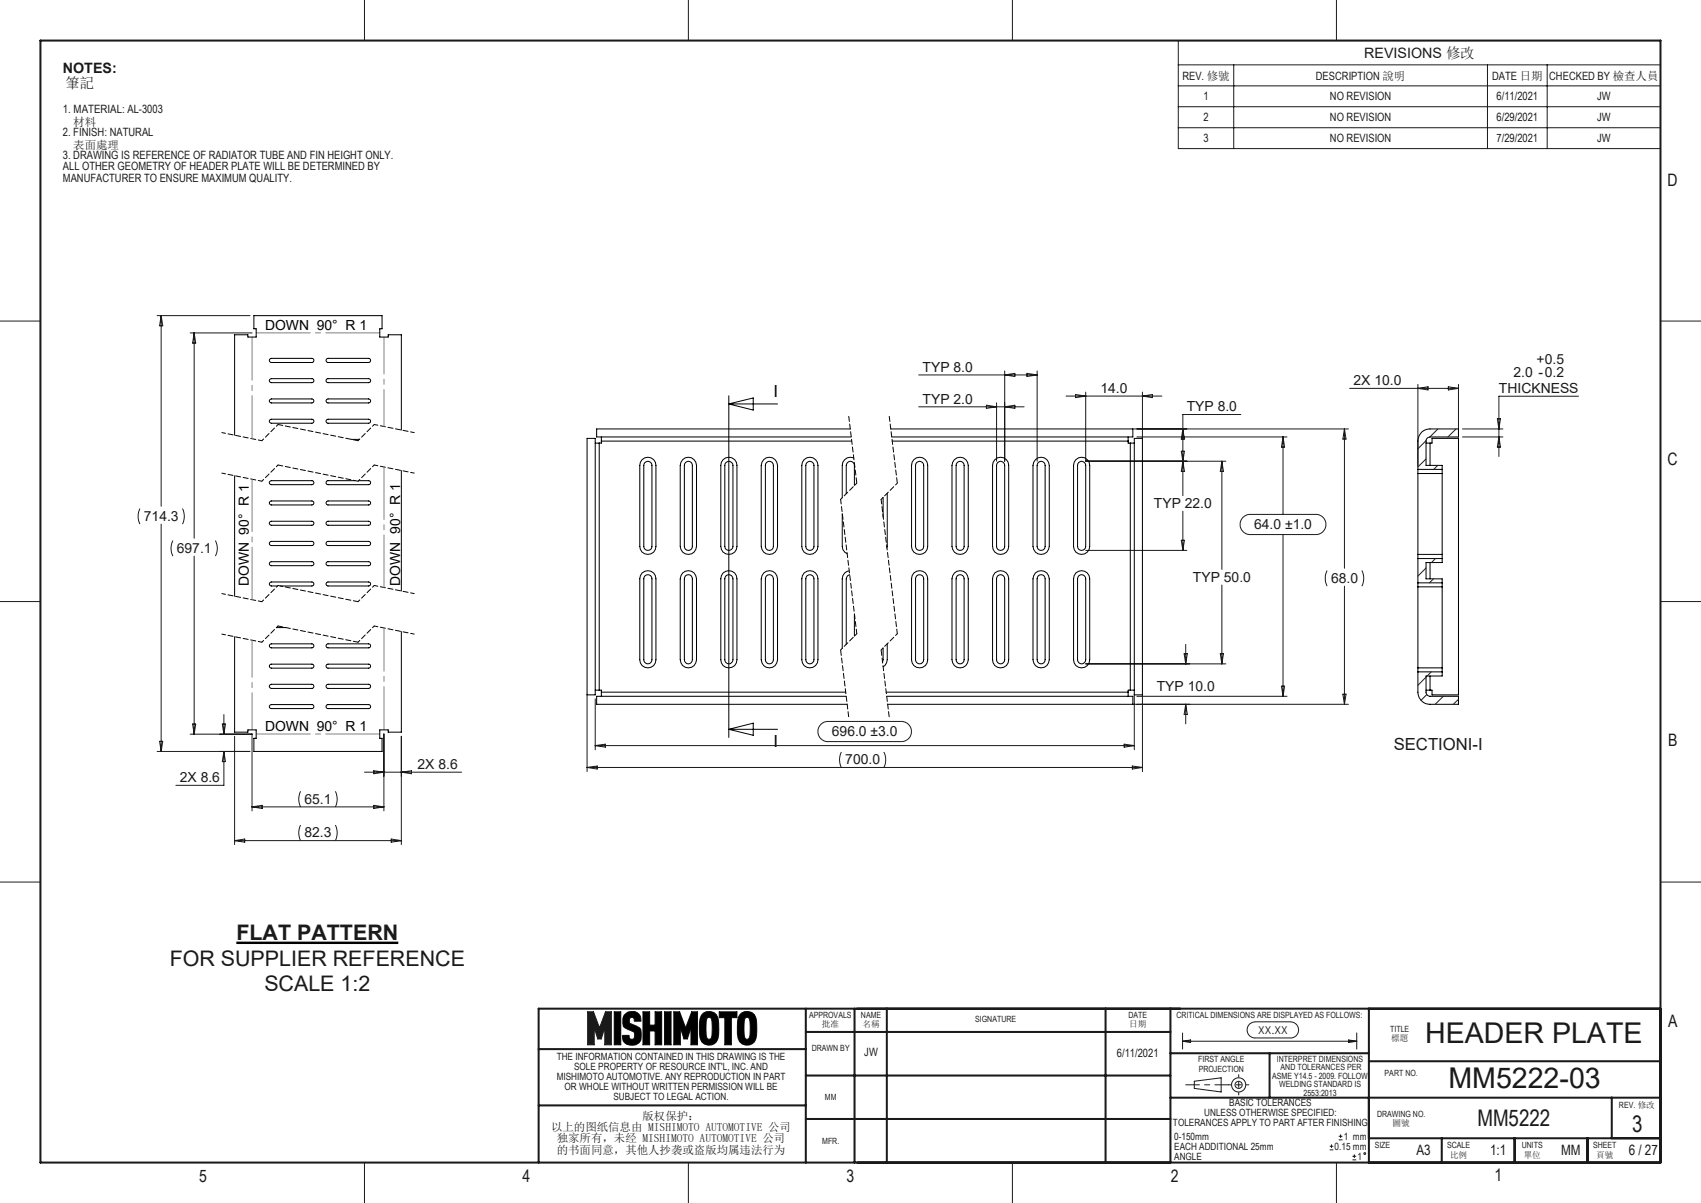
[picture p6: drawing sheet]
<svg xmlns="http://www.w3.org/2000/svg" width="420mm" height="297mm" viewBox="0 0 420 297" stroke-linecap="round" stroke-linejoin="round" font-family="sans-serif">
<g fill="none" stroke="#191924" stroke-width=".25">
<path d="M90 0v10M170 0v10M250 0v10M330 0v10M0 79.3h10M410 79.3h10M0 148.5h10M410 148.5h10M0 217.8h10M410 217.8h10M145.1 249.8h1.4l1.5 4 1.5-4h1.5v8.1h-1.7v-4.2l-.9 2.8h-.8l-.9-2.8v4.2h-1.6zM151.7 249.8h1.6v8.1h-1.6z"/>
<path d="M154.1 250.6a2.28 2.28 0 0 1 2.7-.8 2.28 2.28 0 0 1 1.5 2.3h-1.7l-.1-.7a.79 .79 0 0 0-1.2 .4 .79 .79 0 0 0 .7 1l1.9 .9 .3 .5 .1 1.1a2.23 2.23 0 0 1-2.8 2.7 1.95 1.95 0 0 1-1.8-2.4h1.6a.78 .78 0 0 0 .5 1h.5a1.38 1.38 0 0 0 .1-1.9l-2.2-1a2.99 2.99 0 0 1-.1-3.1zM158.8 249.8h1.6v3.3h1.3v-3.3h1.7v8.1h-1.7v-3.4h-1.3v3.4h-1.6zM164.1 249.8h1.6v8.1h-1.6zM166.4 249.8h1.4l1.5 4 1.5-4h1.4v8.1h-1.6v-4.2l-.9 2.8h-.8l-.9-2.8v4.2h-1.6zM173.3 250.5a2.41 2.41 0 0 1 2.8-.5 2.41 2.41 0 0 1 1.3 2.6 8.3 8.3 0 0 1-.5 4.6 2.41 2.41 0 0 1-2.9 .6 2.41 2.41 0 0 1-1.3-2.6 8.2 8.2 0 0 1 .6-4.7zM174.7 251.2h.7l.2 .3 .3 2a4.3 4.3 0 0 1-.5 3h-.7a5.6 5.6 0 0 1-.4-3.7l.2-1.3zM177.6 249.8h4.4v1.4h-1.4v6.7h-1.6v-6.7h-1.4zM182.7 250.5a2.41 2.41 0 0 1 2.8-.5 2.41 2.41 0 0 1 1.3 2.6 8.3 8.3 0 0 1-.5 4.6 2.43 2.43 0 0 1-2.9 .6 2.43 2.43 0 0 1-1.3-2.6 8.5 8.5 0 0 1 .6-4.7zM184.1 251.2h.7l.2 .3 .2 2a4.3 4.3 0 0 1-.4 3h-.7a5.6 5.6 0 0 1-.4-3.7l.2-1.3zM292 255v4M308.6 252.8l1.3-.5h8.7a1.99 1.99 0 0 1 2 2 1.99 1.99 0 0 1-2 2h-8.7a1.98 1.98 0 0 1-1.9-1.3 1.98 1.98 0 0 1 .6-2.2zM335 255v4"/>
<path d="M294.9 266.9l6.6-.8v3.5l-6.6-.9zM90 287v10M170 287v10M250 287v10M330 287v10"/>
<circle cx="305.8" cy="267.8" r="1.76"/>
<circle cx="305.8" cy="267.8" r=".87"/>
</g>
<path d="M303.4 267.8h5M305.9 265.3v5" fill="none" stroke="#191924" stroke-width=".25" stroke-dasharray="15.2 1.3 1.3 1.3" stroke-dashoffset="14.6"/>
<path d="M303.4 267.8h-10.6" fill="none" stroke="#191924" stroke-width=".25" stroke-dasharray="15.2 1.3 1.3 1.3" stroke-dashoffset="11.9"/>
<g fill="none" stroke="#191924" stroke-width=".5">
<path d="M10 10h400v277h-400zM133 259h66M199 254.8h90M199 249v38M211 249v38M219 249v38M273 249v38M289 249v38M338 249v38M410 249h-277v38M133 272.9h66M199 265.5h90"/>
<path d="M199 276.3h90M289 271h121M289 260h49M313.5 260v11M338 262h72M398 271v10M338 281h72M356 281v6M374 281v6M392 281v6"/>
</g>
<path d="M151.7 249.8v8.1h1.6v-8.1zM154.3 250.4a3.2 3.2 0 0 0-.1 3.3l2.3 1.1 .2 1.3-.3 .4-.6 .1-.4-.3-.1-.7h-1.6v.7a2.07 2.07 0 0 0 2.9 1.7 2.06 2.06 0 0 0 1.7-2.6 1.57 1.57 0 0 0-.6-1.8l-2.2-1-.1-1.1 .3-.3h.5l.4 .4v.5h1.7a2.21 2.21 0 0 0-1.1-2.2 2.21 2.21 0 0 0-2.4 .1zM158.7 249.8v8.1h1.7v-3.4h1.3v3.4h1.7v-8.1h-1.7v3.3h-1.3v-3.3zM164.1 249.8v8.1h1.6v-8.1zM166.4 249.8v8.1h1.6v-4.2l.9 2.8h.8l.9-2.8v4.2h1.6v-8.1h-1.4l-1.5 4-1.5-4zM173.4 250.4a7.2 7.2 0 0 0-.7 4.8 2.41 2.41 0 0 0 2.4 2.9 2.41 2.41 0 0 0 2.3-2.9 7.2 7.2 0 0 0-.6-4.8 2.38 2.38 0 0 0-3.4 0zM174.7 251.3l.7-.1a1.2 1.2 0 0 1 .4 1.4v2.7a1.04 1.04 0 0 1-.5 1.2h-.5a1.2 1.2 0 0 1-.5-1.3v-2.8zM177.6 249.8v1.4h1.4v6.7h1.6v-6.7h1.4v-1.4zM182.8 250.4a7 7 0 0 0-.7 4.5 2.62 2.62 0 0 0 1.6 3 2.4 2.4 0 0 0 3.1-2.7 7.2 7.2 0 0 0-.6-4.8 2.38 2.38 0 0 0-3.4 0zM184 251.4l.3-.2h.5a1.79 1.79 0 0 1 .4 1.8v2.5a.97 .97 0 0 1-.5 1h-.6a1.2 1.2 0 0 1-.4-1.3v-2.8z" fill-rule="evenodd" fill="#000"/>
<path d="M145.1 249.8h1.4l1.5 4 1.5-4h1.5v8.1h-1.7v-4.2l-.9 2.8h-.8l-.9-2.8v4.2h-1.6z" fill-rule="evenodd" fill="#191924"/>
<path d="M58.4 232.8h39.9" fill="none" stroke="#000" stroke-width=".59"/>
<g fill="none" stroke="#191924" stroke-width=".25">
<path d="M290.9 10h119.1v26.7h-119.1zM290.9 16h119.1M304.6 16v20.7M367.3 16v20.7M382 16v20.7M290.9 21.2h119.1M290.9 26.3h119.1M290.9 31.5h119.1M38.8 77.9h22.9M39.8 77.9v47.1M39.8 77.9l.4 2.5h-.8zM47 82.2h15.3"/>
<path d="M47.9 82.2v50.7M47.9 82.2l.4 2.5h-.7zM226.8 92.6h29.3M246.1 99.4v14.5M248.1 91.6v22.3M248.1 92.6l2.5-.4v.8zM253.6 92.2l2.5 .4-2.5 .4zM256.1 91.6v22.3M263.2 97.8h23.7M265.6 97.4l2.5 .4-2.5 .4zM268.1 96.8v17.1h34.6M282.1 96.8v11.6"/>
<path d="M282.1 97.8l2.5-.4v.8zM333.2 95.9h26.9M350.1 94.9v20M350.1 95.9l2.5-.4v.8zM357.6 95.5l2.5 .4-2.5 .4zM360.1 94.9v12.3M389.7 97.8h-19.6v14.9M226.8 100.4h26.1M243.6 100l2.5 .4-2.5 .4zM248.1 100.4l2.5-.4v.8zM279.6 105.9h53.4M280.7 107.9h37.1"/>
<path d="M291.7 111.4l.8 5h-.8l.8-5zM292.1 105.9l.4 2.5h-.8zM301.7 113.9l.4 2.5h-.8zM301.7 113.9v26.7M306.4 102.3h-14.3v20.1M316.8 107.9v19.1M316.8 107.9l.4 2.5h-.8zM332 105.9l.4 2.5h-.8zM332 105.9v34.4M352.1 108.8l-2 2M352.1 113.3l-2 2M355 114.9l-1 1"/>
<path d="M355 105.9l-2 2M359.5 105.9l-2 2M361.1 105.9h10M361.1 107.9h10M369.7 103.4h.8l-.4 2.5zM370.1 107.9l.4 2.5h-.8zM34.5 125.6l-.1 .2a4.5 4.5 0 0 0 .1 3.6M39.8 129.4v56.1M42.7 133.5l-.5 1.7 .1 .9 .4 1.2M45 125.6l.5 1.7-.1 .9-.4 1.2M47.9 137.3v44M53.2 133.5l.2 .5a4.1 4.1 0 0 1-.2 3.3"/>
<path d="M268.1 135.9h25M291.7 133.4h.8l-.4 2.5zM292.1 126.2v9.7M306.7 127.9l1.1-.8 .7-.1h16.4a2.49 2.49 0 0 1 2.5 2.5 2.49 2.49 0 0 1-2.5 2.5h-16.2a2.5 2.5 0 0 1-2.3-1.4 2.5 2.5 0 0 1 .3-2.7zM316.8 132v39.9M354.4 137.9l-1 1M292.8 159.1v4.8M301.7 144.4v19.5M327.7 140.9l-.5 1.4 .1 1.2 .4 1.2M332 144.7v29.2M336.3 140.9l.4 1.7v.9l-.4 1.2M352.1 140.2l-2 2"/>
<path d="M353.9 142.9l-.9 1M47.6 178.7h.7l-.4 2.6zM54.9 178.7h.8l-.4 2.6zM55.3 176.4v4.9M145 171.4v19.1M147 172.5v12.6M202.6 178.9l1-.6 .6-.2h18.4a2.49 2.49 0 0 1 2.4 2.5 2.49 2.49 0 0 1-2.4 2.5h-18.2a2.48 2.48 0 0 1-2.3-1.5 2.48 2.48 0 0 1 .5-2.7zM268.1 163.9h34.6M279.6 173.9h53.4M280.1 171.4v13.7M280.7 171.9h37.1M282.1 171.4v19.1"/>
<path d="M292.4 161.4h.8l-.4 2.5zM292.8 173.9v4.8M292.8 173.9l.4 2.5h-.8zM301.3 161.4h.8l-.4 2.5zM316.4 169.4h.8l-.4 2.5zM331.6 171.4h.8l-.4 2.5zM352.1 167.2l-2 2M352.3 171.5l-1.4 1.4M353.4 165.9l-1 1M356.4 171.9l-2 2M360.1 172.6l-1.3 1.3M38.8 185.5h22.9"/>
<path d="M39.4 183h.8l-.4 2.5zM47 181.3h15.3M55.3 185.5v8.4h-11.9M55.3 185.5l.4 2.5h-.8zM57.9 181.8v26.7M62.2 181.2v19M62.2 199.2h32.6M62.2 199.2l2.5-.4v.8zM74.2 195.4l-.4 1.7v.9l.4 1.2M82.8 195.4l.5 1.7-.1 .9-.4 1.2M90 190.6h24M92.3 198.8l2.5 .4-2.5 .4z"/>
<path d="M92.3 190.3l2.5 .3-2.5 .4zM94.8 181.2v19M99.1 181.8v26.7M99.1 190.6l2.5-.3v.7zM145 189.5h137.1M145 189.5l2.5-.4v.8zM147 184.1h133.1M147 184.1l2.5-.4v.8zM207.8 185.7l-.5 1.7 .1 .9 .4 1.2M218.2 185.7l.2 .2a4.2 4.2 0 0 1-.2 3.6M277.6 183.7l2.5 .4-2.5 .4zM279.6 189.1l2.5 .4-2.5 .4z"/>
<path d="M57.9 207.5h41.2M57.9 207.5l2.5-.4v.8zM74.2 203.7l-.4 1.8v.9l.4 1.1M82.8 203.7l.5 1.8-.1 .9-.4 1.1M96.6 207.1l2.5 .4-2.5 .4zM292 257.1h43M292 257.1l2-.4v.7zM333 256.7l2 .4-2 .3zM328.3 283.9h.9M328.3 283h.9M328.8 282.5v.9M330.6 281.4h.9"/>
<path d="M330.6 280.5h.9M331 280.1v.8M333.9 286.3h1M333.9 285.5h1M334.4 285v.9"/>
<circle cx="337" cy="284.8" r=".22"/>
</g>
<g fill="none" stroke="#000" stroke-width=".25">
<path d="M66.7 88.6l.3-.1h10a.51 .51 0 0 1 .5 .5 .51 .51 0 0 1-.5 .5h-10l-.5-.3zM66.7 93.6l.3-.1h10a.49 .49 0 0 1 .5 .5 .49 .49 0 0 1-.5 .5h-10l-.5-.3zM66.7 98.6l.3-.1h10a.49 .49 0 0 1 .5 .5 .49 .49 0 0 1-.5 .5h-10l-.5-.3zM80.6 88.6l.4-.1h10a.51 .51 0 0 1 .5 .5 .51 .51 0 0 1-.5 .5h-10l-.5-.3zM80.6 93.6l.4-.1h10a.49 .49 0 0 1 .5 .5 .49 .49 0 0 1-.5 .5h-10l-.5-.3zM80.6 98.6l.4-.1h10a.49 .49 0 0 1 .5 .5 .49 .49 0 0 1-.5 .5h-10l-.5-.3zM180 97.7v84.4M180 99.7h12M180 99.7l6-1.5v3zM57.9 117.5v29.7M66.7 103.6l.3-.1h10a.49 .49 0 0 1 .5 .5 .49 .49 0 0 1-.5 .5h-10l-.5-.3zM66.7 118.8l.3-.1h10a.49 .49 0 0 1 .5 .5 .49 .49 0 0 1-.5 .5h-10l-.5-.3z"/>
<path d="M80.6 103.6l.4-.1h10a.49 .49 0 0 1 .5 .5 .49 .49 0 0 1-.5 .5h-10l-.5-.3zM86.7 108.5h2M87.7 118.7h-6.7a.49 .49 0 0 0-.5 .5 .49 .49 0 0 0 .5 .5h10a.49 .49 0 0 0 .5-.5 .49 .49 0 0 0-.5-.5h-2.5M99.1 106.2v-23.5h-3.3v.5h-2v-2h.5v-3.3h-31.6v3.3h.6v2h-2.1v-.5h-3.3v24.8M99.1 116.2v29.7M145 108.2h2v63.4h-2zM147 109.4h1M148 109.4v61M148.5 107.9v1M148.5 108.9h61.8M148.5 108.9v.5h-.5M158.5 113.5a1.99 1.99 0 0 1 2.2-.5 1.99 1.99 0 0 1 1.3 1.9v20a1.99 1.99 0 0 1-2 2 1.99 1.99 0 0 1-2-2v-20l.1-.8z"/>
<path d="M159.2 114.2a1.02 1.02 0 0 1 1.1-.2 1.02 1.02 0 0 1 .7 .9v20a1.01 1.01 0 0 1-1 1 1.01 1.01 0 0 1-1-1v-20zM168.6 113.5a1.99 1.99 0 0 1 2.1-.5 1.99 1.99 0 0 1 1.3 1.9v20a2.01 2.01 0 0 1-2 2 2.01 2.01 0 0 1-2-2v-20l.1-.8zM169.3 114.2a.99 .99 0 0 1 1-.2 .99 .99 0 0 1 .7 .9v20a.99 .99 0 0 1-1 1 .99 .99 0 0 1-1-1v-20zM178.5 113.5a1.99 1.99 0 0 1 2.2-.5 1.99 1.99 0 0 1 1.3 1.9v20a1.99 1.99 0 0 1-2 2 1.99 1.99 0 0 1-2-2v-20l.1-.8zM179.2 114.2a1.02 1.02 0 0 1 1.1-.2 1.02 1.02 0 0 1 .7 .9v20a1.01 1.01 0 0 1-1 1 1.01 1.01 0 0 1-1-1v-20zM188.6 113.5a1.99 1.99 0 0 1 2.2-.5 1.99 1.99 0 0 1 1.2 1.9v20a2.01 2.01 0 0 1-2 2 2.01 2.01 0 0 1-2-2v-20l.1-.8zM189.3 114.2a.99 .99 0 0 1 1-.2 .99 .99 0 0 1 .7 .9v20a.99 .99 0 0 1-1 1 .99 .99 0 0 1-1-1v-20zM198.5 113.5a1.99 1.99 0 0 1 2.2-.5 1.99 1.99 0 0 1 1.3 1.9v20a1.99 1.99 0 0 1-2 2 1.99 1.99 0 0 1-2-2v-20l.1-.8zM199.2 114.2a1.02 1.02 0 0 1 1.1-.2 1.02 1.02 0 0 1 .7 .9v20a1.01 1.01 0 0 1-1 1 1.01 1.01 0 0 1-1-1v-20zM209.9 105.9h-62.6v2h62.8M210.8 113.1a1.95 1.95 0 0 0-2.8 1.8v8M211 119.9v-5a1.01 1.01 0 0 0-1-1 1.01 1.01 0 0 0-1 1v7"/>
<path d="M219.9 105.9h59.8v2h-59.5M220.3 108.9h58.3M225.6 113.5a1.99 1.99 0 0 1 2.2-.5 1.99 1.99 0 0 1 1.3 1.9v20a1.99 1.99 0 0 1-2 2 1.99 1.99 0 0 1-2-2v-20l.1-.8zM226.3 114.2a1.02 1.02 0 0 1 1.1-.2 1.02 1.02 0 0 1 .7 .9v20a1.01 1.01 0 0 1-1 1 1.01 1.01 0 0 1-1-1v-20zM235.7 113.5a1.99 1.99 0 0 1 2.1-.5 1.99 1.99 0 0 1 1.3 1.9v20a2.01 2.01 0 0 1-2 2 2.01 2.01 0 0 1-2-2v-20l.1-.8zM236.4 114.2a.99 .99 0 0 1 1-.2 .99 .99 0 0 1 .7 .9v20a.99 .99 0 0 1-1 1 .99 .99 0 0 1-1-1v-20zM245.6 113.5a1.99 1.99 0 0 1 2.2-.5 1.99 1.99 0 0 1 1.3 1.9v20a1.99 1.99 0 0 1-2 2 1.99 1.99 0 0 1-2-2v-20l.1-.8zM246.3 114.2a1.02 1.02 0 0 1 1.1-.2 1.02 1.02 0 0 1 .7 .9v20a1.01 1.01 0 0 1-1 1 1.01 1.01 0 0 1-1-1v-20zM255.7 113.5a1.99 1.99 0 0 1 2.1-.5 1.99 1.99 0 0 1 1.3 1.9v20a2.01 2.01 0 0 1-2 2 2.01 2.01 0 0 1-2-2v-20l.1-.8zM256.4 114.2a.99 .99 0 0 1 1-.2 .99 .99 0 0 1 .7 .9v20a.99 .99 0 0 1-1 1 .99 .99 0 0 1-1-1v-20zM265.6 113.5a1.99 1.99 0 0 1 2.2-.5 1.99 1.99 0 0 1 1.3 1.9v20a1.99 1.99 0 0 1-2 2 1.99 1.99 0 0 1-2-2v-20l.1-.8zM266.3 114.2a1.02 1.02 0 0 1 1.1-.2 1.02 1.02 0 0 1 .7 .9v20a1.01 1.01 0 0 1-1 1 1.01 1.01 0 0 1-1-1v-20z"/>
<path d="M278.6 107.9v1M278.6 108.9v.5h.5M279.1 109.4h1M279.1 109.4v61M280.1 108.2h2v63.4h-2zM350.1 115.9v1M350.1 115.9v-7a3 3 0 0 1 3-3h7v2h-7a1.02 1.02 0 0 0-1 1v6h4v1M350.1 116.9v20M350.1 116.9h6M350.1 115.9h6M352.1 109.4h1M353.1 109.4h.5v-1.2h6.5v63.4h-6.5v-1.2h-.5"/>
<path d="M353.1 109.4v5.5M356.1 115.9v1M356.1 116.9v20M66.7 123.8l.3-.1h10a.49 .49 0 0 1 .5 .5 .49 .49 0 0 1-.5 .5h-10l-.5-.3zM66.7 128.8l.3-.1h10a.49 .49 0 0 1 .5 .5 .49 .49 0 0 1-.5 .5h-10l-.5-.3zM66.7 133.8l.3-.1h10a.51 .51 0 0 1 .5 .5 .51 .51 0 0 1-.5 .5h-10l-.5-.3zM66.7 138.8l.3-.1h10a.49 .49 0 0 1 .5 .5 .49 .49 0 0 1-.5 .5h-10l-.5-.3zM80.6 123.8l.4-.1h10a.49 .49 0 0 1 .5 .5 .49 .49 0 0 1-.5 .5h-10l-.5-.3zM80.6 128.8l.4-.1h10a.49 .49 0 0 1 .5 .5 .49 .49 0 0 1-.5 .5h-10l-.5-.3zM80.6 133.8l.4-.1h10a.51 .51 0 0 1 .5 .5 .51 .51 0 0 1-.5 .5h-10l-.5-.3zM80.6 138.8l.4-.1h10a.49 .49 0 0 1 .5 .5 .49 .49 0 0 1-.5 .5h-10l-.5-.3zM208 126.8v8.1l.1 .7 .5 .7 .6 .4"/>
<path d="M218.1 122.8v4.9M219.1 121.8l-.1 13.5M350.1 136.9v1M350.1 137.9v6M350.1 136.9h6M350.1 137.9h6M353.1 138.9v4M356.1 136.9v1M356.1 137.9v1h-4v4h4v1M66.7 159.1l.3-.1h10a.49 .49 0 0 1 .5 .5 .49 .49 0 0 1-.5 .4h-10l-.5-.3zM68.3 154.9h2.3M68.5 144.7h-1.5a.5 .5 0 0 1-.5-.5 .5 .5 0 0 1 .5-.5h10a.49 .49 0 0 1 .5 .5 .49 .49 0 0 1-.5 .5h-7.8"/>
<path d="M80.6 143.8l.4-.1h10a.49 .49 0 0 1 .5 .5 .49 .49 0 0 1-.5 .5h-10l-.5-.3zM80.6 159.1l.4-.1h10a.49 .49 0 0 1 .5 .5 .49 .49 0 0 1-.5 .4h-10l-.5-.3zM99.1 155.9v24.9h-3.3v-.6h-2v2.1h.5v3.2h-31.6v-3.2h.6v-2.1h-2.1v.6h-3.3v-23.6M158.5 141.5a2.01 2.01 0 0 1 2.2-.5 2.01 2.01 0 0 1 1.3 1.9v20a1.99 1.99 0 0 1-2 2 1.99 1.99 0 0 1-2-2v-20l.1-.8zM159.2 142.2a1.02 1.02 0 0 1 1.2-.2 1.02 1.02 0 0 1 .6 .9v20a1.01 1.01 0 0 1-1 1 1.01 1.01 0 0 1-1-1v-20zM168.6 141.5a2.01 2.01 0 0 1 2.2-.5 2.01 2.01 0 0 1 1.2 1.9v20a2.01 2.01 0 0 1-2 2 2.01 2.01 0 0 1-2-2v-20l.1-.8zM169.3 142.2a.99 .99 0 0 1 1.1-.2 .99 .99 0 0 1 .6 .9v20a.99 .99 0 0 1-1 1 .99 .99 0 0 1-1-1v-20zM178.5 141.5a2.01 2.01 0 0 1 2.2-.5 2.01 2.01 0 0 1 1.3 1.9v20a1.99 1.99 0 0 1-2 2 1.99 1.99 0 0 1-2-2v-20l.1-.8zM179.2 142.2a1.02 1.02 0 0 1 1.2-.2 1.02 1.02 0 0 1 .6 .9v20a1.01 1.01 0 0 1-1 1 1.01 1.01 0 0 1-1-1v-20zM188.6 141.5a2.01 2.01 0 0 1 2.2-.5 2.01 2.01 0 0 1 1.2 1.9v20a2.01 2.01 0 0 1-2 2 2.01 2.01 0 0 1-2-2v-20l.1-.8zM189.3 142.2a.99 .99 0 0 1 1.1-.2 .99 .99 0 0 1 .6 .9v20a.99 .99 0 0 1-1 1 .99 .99 0 0 1-1-1v-20zM198.5 141.5a2.01 2.01 0 0 1 2.2-.5 2.01 2.01 0 0 1 1.3 1.9v20a1.99 1.99 0 0 1-2 2 1.99 1.99 0 0 1-2-2v-20l.1-.8z"/>
<path d="M199.2 142.2a1.02 1.02 0 0 1 1.2-.2 1.02 1.02 0 0 1 .6 .9v20a1.01 1.01 0 0 1-1 1 1.01 1.01 0 0 1-1-1v-20zM209.7 141a1.88 1.88 0 0 0-1.7 1.9v17.2M209.8 141.9a.98 .98 0 0 0-.8 1v16.2M211 151.7v5.4M218.1 159.9l-.2 3.5M219.1 159v3.9l-.2 .8-.4 .6-.4 .3M225.6 141.5a2.01 2.01 0 0 1 2.2-.5 2.01 2.01 0 0 1 1.3 1.9v20a1.99 1.99 0 0 1-2 2 1.99 1.99 0 0 1-2-2v-20l.1-.8zM226.3 142.2a1.02 1.02 0 0 1 1.2-.2 1.02 1.02 0 0 1 .6 .9v20a1.01 1.01 0 0 1-1 1 1.01 1.01 0 0 1-1-1v-20zM235.7 141.5a2.01 2.01 0 0 1 2.1-.5 2.01 2.01 0 0 1 1.3 1.9v20a2.01 2.01 0 0 1-2 2 2.01 2.01 0 0 1-2-2v-20l.1-.8zM236.4 142.2a.99 .99 0 0 1 1.1-.2 .99 .99 0 0 1 .6 .9v20a.99 .99 0 0 1-1 1 .99 .99 0 0 1-1-1v-20zM245.6 141.5a2.01 2.01 0 0 1 2.2-.5 2.01 2.01 0 0 1 1.3 1.9v20a1.99 1.99 0 0 1-2 2 1.99 1.99 0 0 1-2-2v-20l.1-.8zM246.3 142.2a1.02 1.02 0 0 1 1.2-.2 1.02 1.02 0 0 1 .6 .9v20a1.01 1.01 0 0 1-1 1 1.01 1.01 0 0 1-1-1v-20z"/>
<path d="M255.7 141.5a2.01 2.01 0 0 1 2.2-.5 2.01 2.01 0 0 1 1.2 1.9v20a2.01 2.01 0 0 1-2 2 2.01 2.01 0 0 1-2-2v-20l.1-.8zM256.4 142.2a.99 .99 0 0 1 1.1-.2 .99 .99 0 0 1 .6 .9v20a.99 .99 0 0 1-1 1 .99 .99 0 0 1-1-1v-20zM265.6 141.5a2.01 2.01 0 0 1 2.2-.5 2.01 2.01 0 0 1 1.3 1.9v20a1.99 1.99 0 0 1-2 2 1.99 1.99 0 0 1-2-2v-20l.1-.8zM266.3 142.2a1.02 1.02 0 0 1 1.2-.2 1.02 1.02 0 0 1 .6 .9v20a1.01 1.01 0 0 1-1 1 1.01 1.01 0 0 1-1-1v-20zM350.1 143.9v1M350.1 144.9v20M350.1 144.9h6M350.1 143.9h6M356.1 143.9v1M356.1 144.9v20M66.5 164.2l.5-.2h10a.49 .49 0 0 1 .5 .5 .49 .49 0 0 1-.5 .5h-10l-.5-.4zM66.7 169.1l.3-.2h10a.51 .51 0 0 1 .5 .6 .51 .51 0 0 1-.5 .5h-10l-.5-.4z"/>
<path d="M66.7 174.1l.3-.1h10a.49 .49 0 0 1 .5 .4 .49 .49 0 0 1-.5 .5h-10l-.5-.2zM80.6 174.1l.4-.1h10a.49 .49 0 0 1 .5 .4 .49 .49 0 0 1-.5 .5h-10l-.5-.2zM80.6 164.1l.4-.1h10a.49 .49 0 0 1 .5 .5 .49 .49 0 0 1-.5 .5h-10l-.5-.4zM80.6 169.1l.4-.2h10a.51 .51 0 0 1 .5 .6 .51 .51 0 0 1-.5 .5h-10l-.5-.4zM147 170.4h1M148 170.4h.5v.5M148.5 170.9v1M148.5 170.9h60.3M208.9 171.9h-61.6v2h61.9M218.8 170.9h59.8M218.9 171.9h60.8v2h-60.6M278.6 170.9v1"/>
<path d="M279.1 170.4h1M279.1 170.4h-.5v.5M350.1 165.9v5a3 3 0 0 0 3 3h7v-2h-7a1.02 1.02 0 0 1-1-1v-4h4v-1M350.1 164.9v1M350.1 165.9h6M350.1 164.9h6M352.1 170.4h1M353.1 166.9v3.5M356.1 164.9v1M180 180.1l6-1.6v3zM180 180.1h12"/>
</g>
<path d="M64.7 118.8l-9.9-2M64.7 108.8l-9.9-2M102.3 116.8l-9.9-2M102.3 106.8l-9.9-2M64.7 158.5l-9.9-2M64.7 148.5l-9.9-2M102.3 156.5l-9.9-2M102.3 146.5l-9.9-2" fill="none" stroke="#000" stroke-width=".25" stroke-dasharray="1.3 .6" stroke-dashoffset=".4"/>
<path d="M68.7 114.8l-4 4M68.7 104.8l-4 4M92.4 114.8l-4 4M92.4 104.8l-4 4M211.6 119.3l-4 4M221.6 119.3l-4 4M68.7 154.5l-4 4M68.7 144.5l-4 4M92.4 154.5l-4 4M92.4 144.5l-4 4M211.6 156.5l-4 4M221.6 156.5l-4 4" fill="none" stroke="#000" stroke-width=".25" stroke-dasharray="1.3 .6" stroke-dashoffset=".7"/>
<path d="M88.4 118.8l-19.7-4M88.4 108.8l-19.7-4M207.6 123.3l4 33.2M217.6 123.3l4 33.2M88.4 158.5l-19.7-4M88.4 148.5l-19.7-4" fill="none" stroke="#000" stroke-width=".25" stroke-dasharray="1.3 .6" stroke-dashoffset=".1"/>
<path d="M209.6 102.7l2 16.6M219.6 102.7l2 16.6M207.6 160.5l2 16.5M217.6 160.5l2 16.5" fill="none" stroke="#000" stroke-width=".25" stroke-dasharray="1.3 .6" stroke-dashoffset="-.1"/>
<path d="M62.2 108.3v-25.1M94.8 155v25.2" fill="none" stroke="#808080" stroke-width=".25" stroke-dasharray="15.2 1.3 1.3 1.3" stroke-dashoffset="4.6"/>
<path d="M94.8 83.2v22.1M62.2 180.2v-22.1" fill="none" stroke="#808080" stroke-width=".25" stroke-dasharray="15.2 1.3 1.3 1.3" stroke-dashoffset="6.1"/>
<path d="M63.3 82.2h30.5M93.8 181.2h-30.5" fill="none" stroke="#808080" stroke-width=".25" stroke-dasharray="15.2 1.3 1.3 1.3" stroke-dashoffset="1.9"/>
<path d="M94.8 115.3v29.7M62.2 148.1v-29.8" fill="none" stroke="#808080" stroke-width=".25" stroke-dasharray="15.2 1.3 1.3 1.3" stroke-dashoffset="2.3"/>
<g font-size="7.1" fill="#191924">
<text x="351.9" y="257.5">HEADER PLATE</text>
<text x="357.6" y="268.5">MM5222-03</text>
</g>
<g font-size="5.6" fill="#191924">
<text x="364.8" y="278">MM5222</text>
<text x="403" y="279.5">3</text>
</g>
<g font-size="5.3" fill="#191924">
<text x="58.4" y="232.2">FLAT PATTERN</text>
<text x="41.9" y="238.5">FOR SUPPLIER REFERENCE</text>
<text x="65.3" y="244.8">SCALE 1:2</text>
</g>
<g font-size="4.2" fill="#191924">
<text x="411.7" y="45.9">D</text>
<text x="411.7" y="114.7">C</text>
<text x="411.9" y="184.3">B</text>
<text x="411.9" y="253.4">A</text>
<text x="49.2" y="291.7">5</text>
<text x="129" y="291.7">4</text>
<text x="209" y="291.7">3</text>
<text x="289.1" y="291.7">2</text>
<text x="369" y="291.5">1</text>
</g>
<g font-size="4.1">
<text x="191" y="98.1">I</text>
<text x="191" y="184.4">I</text>
</g>
<text font-size="4.1" fill="#191924" x="344.1" y="185.1">SECTIONI-I</text>
<g font-size="3.5" fill="#191924">
<text x="15.5" y="17.9">NOTES:</text>
<text x="336.9" y="14.4">REVISIONS 修改</text>
<text x="16.2" y="21.7">筆記</text>
<text x="349.7" y="285.2">A3</text>
<text x="367.9" y="285.2">1:1</text>
<text x="385.4" y="285.2">MM</text>
<text x="402.1" y="285.2">6 / 27</text>
</g>
<g font-size="3.4">
<text x="65.4" y="81.4">DOWN 90° R 1</text>
<text x="61.5" y="144.7" transform="rotate(-90 61.5 144.7)">DOWN 90° R 1</text>
<text x="98.8" y="144.6" transform="rotate(-90 98.8 144.6)">DOWN 90° R 1</text>
<text x="65.4" y="180.5">DOWN 90° R 1</text>
</g>
<g font-size="3.4" fill="#191924">
<text x="379.4" y="90">+0.5</text>
<text x="227.8" y="91.8">TYP 8.0</text>
<text x="334.2" y="95.1">2X 10.0</text>
<text x="373.7" y="93.2">2.0 -0.2</text>
<text x="227.8" y="99.6">TYP 2.0</text>
<text x="271.7" y="97">14.0</text>
<text x="293" y="101.6">TYP 8.0</text>
<text x="370.1" y="97">THICKNESS</text>
<text x="284.9" y="125.4">TYP 22.0</text>
<text x="35.5" y="128.6">714.3</text>
<text x="309.7" y="130.6">64.0 ±1.0</text>
<text x="43.7" y="136.5">697.1</text>
<text x="294.6" y="143.6">TYP 50.0</text>
<text x="328.6" y="143.9">68.0</text>
<text x="285.6" y="170.5">TYP 10.0</text>
<text x="205.4" y="181.7">696.0 ±3.0</text>
<text x="103.1" y="189.9">2X 8.6</text>
<text x="208.7" y="188.7">700.0</text>
<text x="44.4" y="193.1">2X 8.6</text>
<text x="75.2" y="198.4">65.1</text>
<text x="75.2" y="206.7">82.3</text>
</g>
<g font-size="2.8" fill="#191924">
<text x="291.9" y="19.7">REV. 修號</text>
<text x="324.9" y="19.7">DESCRIPTION 說明</text>
<text x="368.4" y="19.7">DATE 日期</text>
<text x="382.5" y="19.7">CHECKED BY 檢查人員</text>
<text x="15.5" y="28">1. MATERIAL: AL-3003</text>
<text x="297.1" y="24.8">1</text>
<text x="297.1" y="30">2</text>
<text x="328.4" y="24.8">NO REVISION</text>
<text x="328.4" y="30">NO REVISION</text>
<text x="369.5" y="24.8">6/11/2021</text>
<text x="369.5" y="30">6/29/2021</text>
<text x="394.3" y="24.8">JW</text>
<text x="394.3" y="30">JW</text>
<text x="15.5" y="33.6">2. FINISH: NATURAL</text>
<text x="18.1" y="31">材料</text>
<text x="297.1" y="35.1">3</text>
<text x="328.4" y="35.1">NO REVISION</text>
<text x="369.5" y="35.1">7/29/2021</text>
<text x="394.3" y="35.1">JW</text>
<text x="15.5" y="39.3">3. DRAWING IS REFERENCE OF RADIATOR TUBE AND FIN HEIGHT ONLY.</text>
<text x="18.1" y="36.7">表面處理</text>
<text x="15.5" y="42.1">ALL OTHER GEOMETRY OF HEADER PLATE WILL BE DETERMINED BY</text>
<text x="15.5" y="44.9">MANUFACTURER TO ENSURE MAXIMUM QUALITY.</text>
<text x="213.4" y="260.8">JW</text>
<text x="275.8" y="260.9">6/11/2021</text>
<text x="136.1" y="279.2">以上的图纸信息由 MISHIMOTO AUTOMOTIVE 公司</text>
<text x="158.6" y="276.4">版权保护：</text>
<text x="137.5" y="282.1">独家所有，未经 MISHIMOTO AUTOMOTIVE 公司</text>
<text x="137.5" y="284.9">的书面同意，其他人抄袭或盗版均属违法行为</text>
</g>
<text font-size="2.7" fill="#191924" x="310.7" y="255.3">XX.XX</text>
<g font-size="2.5" fill="#191924">
<text x="137.5" y="261.7">THE INFORMATION CONTAINED IN THIS DRAWING IS THE</text>
<text x="137.5" y="266.7">MISHIMOTO AUTOMOTIVE. ANY REPRODUCTION IN PART</text>
<text x="139.4" y="269.1">OR WHOLE WITHOUT WRITTEN PERMISSION WILL BE</text>
<text x="141.8" y="264.2">SOLE PROPERTY OF RESOURCE INT'L, INC. AND</text>
<text x="151.5" y="271.6">SUBJECT TO LEGAL ACTION.</text>
<text x="297.3" y="275.6">UNLESS OTHERWISE SPECIFIED:</text>
<text x="303.5" y="273.2">BASIC TOLERANCES</text>
<text x="289.6" y="278.1">TOLERANCES APPLY TO PART AFTER FINISHING</text>
<text x="289.9" y="281.3">0-150mm</text>
<text x="331.8" y="281.3">1 mm</text>
<text x="289.9" y="283.8">EACH ADDITIONAL 25mm</text>
<text x="289.9" y="286.3">ANGLE</text>
<text x="329.5" y="283.8">0.15 mm</text>
<text x="335.2" y="286.3">1</text>
</g>
<g font-size="2.1" fill="#191924">
<text x="199.8" y="251.4">APPROVALS</text>
<text x="212.6" y="251.4">NAME</text>
<text x="278.6" y="251.3">DATE</text>
<text x="290.5" y="251.4">CRITICAL DIMENSIONS ARE DISPLAYED AS FOLLOWS:</text>
<text x="202.9" y="253.7">批准</text>
<text x="213" y="253.7">名稱</text>
<text x="240.8" y="252.3">SIGNATURE</text>
<text x="278.8" y="253.6">日期</text>
<text x="343.3" y="254.8">TITLE</text>
<text x="343.5" y="257.1">標題</text>
<text x="200.4" y="259.5">DRAWN BY</text>
<text x="295.9" y="262.1">FIRST ANGLE</text>
<text x="315.3" y="262.1">INTERPRET DIMENSIONS</text>
<text x="296" y="264.6">PROJECTION</text>
<text x="314.1" y="266.3">ASME Y14.5 - 2009. FOLLOW</text>
<text x="315.8" y="268.5">WELDING STANDARD IS</text>
<text x="316.2" y="264.2">AND TOLERANCES PER</text>
<text x="341.9" y="265.7">PART NO.</text>
<text x="203.7" y="271.6">MM</text>
<text x="321.8" y="270.6">2553:2013</text>
<text x="340" y="275.8">DRAWING NO.</text>
<text x="399.7" y="273.5">REV. 修改</text>
<text x="343.9" y="278.1">圖號</text>
<text x="203" y="282.3">MFR.</text>
<text x="339.4" y="283.5">SIZE</text>
<text x="357.3" y="283.5">SCALE</text>
<text x="358" y="285.8">比例</text>
<text x="375.7" y="283.5">UNITS</text>
<text x="376.2" y="285.8">單位</text>
<text x="393.4" y="283.5">SHEET</text>
<text x="394.1" y="285.8">頁號</text>
</g>
</svg>
